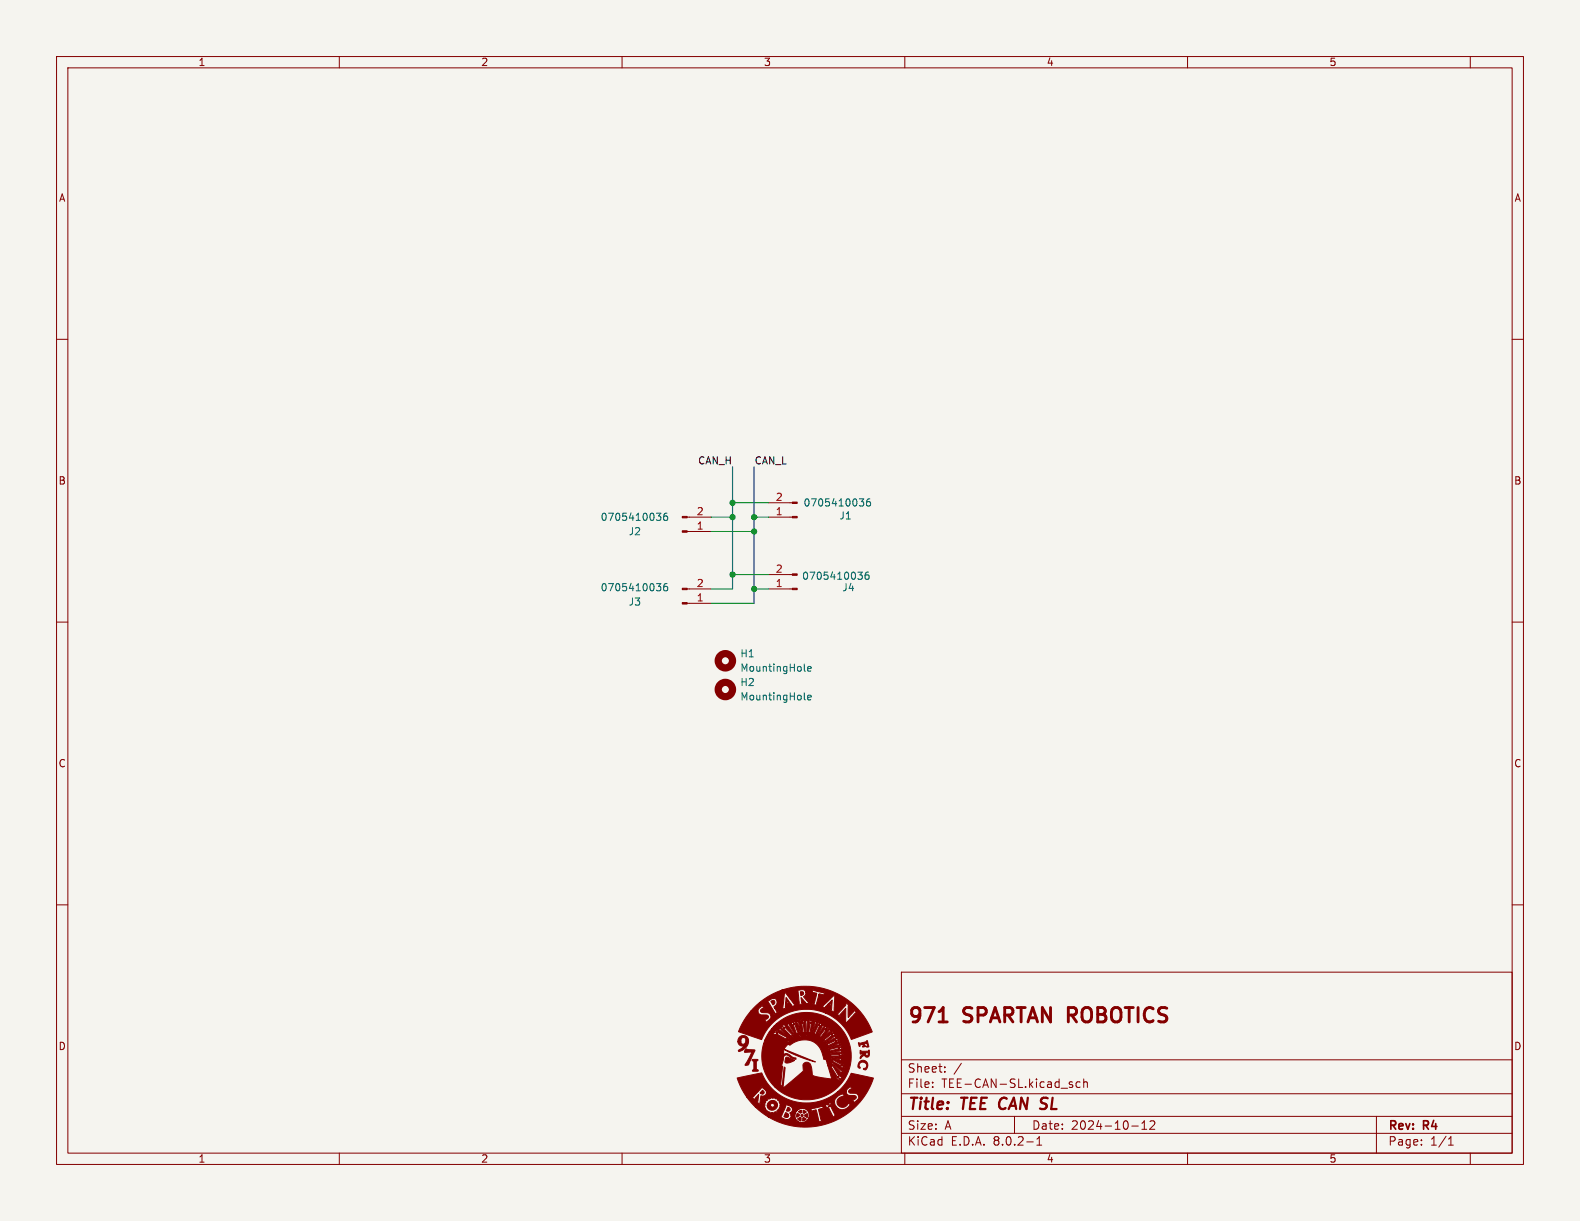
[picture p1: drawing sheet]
<svg xmlns="http://www.w3.org/2000/svg" width="279mm" height="216mm" viewBox="0 0 279 216" stroke-linecap="round" stroke-linejoin="round" font-family="sans-serif">
<path d="M0 0h279.4v215.9h-279.4z" fill="#f5f4ef" stroke="#f5f4ef" stroke-width=".18"/>
<g fill="none" stroke="#840000" stroke-width=".18">
<path d="M10 10h259.4v195.9h-259.4zM12 12h255.4v191.9h-255.4zM60 10v2M110 10v2M160 10v2M210 10v2M260 10v2M10 60h2M267.4 60h2M121.5 91.4h4.2M121.5 94h4.2M135.9 91.4h4.2"/>
<path d="M135.9 88.9h4.2M10 110h2M121.5 104.1h4.2M121.5 106.7h4.2M135.9 104.1h4.2M135.9 101.6h4.2M267.4 110h2M10 160h2M267.4 160h2M159.4 171.9h108v32h-108zM159.4 197.4h108M159.4 193.4h108"/>
<path d="M159.4 187.4h108M164.9 192.1v.2M164.9 191.4v.1M167.1 189.4v.2M167.1 188.7v.1M170 188l-1.3 1.9M179.4 197.4v3M189.3 191.8l.3 .1 .1 .2-.2 .2h-.3M189.3 191.3l.3 .1M191 191.4l-.4-.1-.3 .3v.4l.1 .2h.6M191.6 191.4l.3-.1 .3 .1 .1 .9M191.6 190.8v1.5"/>
<path d="M200.1 199.1h1.2M201.9 199.7h.9M201.9 198.6l.5-.4v1.5M203.4 198.3l.5-.1 .2 .1 .1 .3-.9 1.1h.9M243.4 197.4v6.5M60 203.9v2M110 203.9v2M159.4 200.4h108M160 203.9v2M181.6 201.9h1.1M183.4 202.5h.8M183.4 201.4l.4-.4v1.5"/>
<path d="M210 203.9v2M251.4 202.3v.2M251.4 201.6v.1M256.1 202.5h.9M256.1 201.4l.5-.4v1.5M260 203.9v2"/>
</g>
<path d="M166.1 180.7h1.4" fill="none" stroke="#840000" stroke-width=".51"/>
<g fill="#840000" stroke="#840000" stroke-width=".18">
<path d="M130.4 190.6l4.3-.9a8.5 8.5 0 0 0 10 5.1h2.9l.1 .6 .5 .6-.1 .1h.3a1.43 1.43 0 0 0 1.9-.8l-.2-.3-.4 .5a.99 .99 0 0 1-1.6-.3 .99 .99 0 0 1 1-1.4l.1 .2 .2-.1-.2-.2a.32 .32 0 0 0-.2-.3 .32 .32 0 0 0-.4 .2l-.8 .6-.2 .6h-2.9a8.4 8.4 0 0 0 3.4-1.8l1.5 .1a.66 .66 0 0 0 .6 .6h.6a.42 .42 0 0 1 .6 .2 .42 .42 0 0 1-.4 .6l-.1-.1a.22 .22 0 0 0-.1 .2 .22 .22 0 0 0 .2 .2 .17 .17 0 0 0 .2 .2 .17 .17 0 0 0 .1-.2v-.1a.76 .76 0 0 0 .4-1.1l-.4-.3h-1a.35 .35 0 0 1-.2-.5 .35 .35 0 0 1 .5-.1l.1-.2-.4-.4-.5 .5-.2 .4h-1.5l.2-.1a13.7 13.7 0 0 0 2.3-3.1l3.8 .8a3.3 3.3 0 0 1-.7 1.8 12.7 12.7 0 0 1-17.9 5.1h2.1l.4 .2a1.45 1.45 0 0 0 1.2 .2l.4-.4v-.3h.6l.1 .1-.1 .1 .1 .1-.1 .1 .2 .1-.1 .1h.1l-.1 .1 .2 .1-.1 .1h.2v.1h.1l.1 .2 .1-.1 .2 .2 .1-.1 .1 .2 .1-.1 .3 .1 .1-.1h.1v-.1l.2 .1v-.2l.1 .1v-.2l.2 .1v-.2h.2l-.1-.1h.2l-.1-.2h.2l-.1-.1 .1-.1v-.3l.1-.1-.1-.1 .1-.1-.2-.2 .1-.1-.1-.1v-.1h-.2l.1-.2h-.2l.1-.1h-.2v-.1h-.1l-.1-.1-.1 .1-.1-.2h1.2l.2 .7 .1-.2 .6-.2 .4 1.6a.22 .22 0 0 1 .1 .3 .22 .22 0 0 1-.2 .1l.2 .2 .6-.2 .1-.2a.4 .4 0 0 1-.5-.5l-.1-.7a.41 .41 0 0 1-.1-.6 .41 .41 0 0 1 .6-.1v.1a.34 .34 0 0 0 .2-.3 .34 .34 0 0 0-.1-.3h.5l.1 .1a.86 .86 0 0 1 .8 .9l.2 .5a.28 .28 0 0 0 .2 .4 .28 .28 0 0 0 .4-.2l-.3-.6a1.42 1.42 0 0 1-.3-1.5l-.1-.1a.21 .21 0 0 0-.3-.2 .21 .21 0 0 0-.1 .3l-.3 .2v-.4l-.3 .6h-.5l-.1-.1-.1 .1-1.6 .4h-2.3v.1l-.1-.1-.1 .2-.1-.1v.2h-.2l.1 .1-.3 .1 .1 .1-.1-.1v.2l-.1 .1 .1 .1h-.2l.1 .2-.1 .1h-.6l-.2-.4a.68 .68 0 0 0 .4-.8 .68 .68 0 0 0-.7-.5l-.5-.2 .1 .3-.2 .5-.6 1.3-.2-.1-.1 .2h-2.1l-2.2-1.8 1.7 .1 .1 .3-.2 .2 .3-.1 .1 .2v.3l.2-.1 .4 .1v.2l.4-.2 .2 .2 .1-.2 .2-.1 .3 .1a.36 .36 0 0 1 .4-.5v-.2l.3-.3a.28 .28 0 0 1-.2-.2 .28 .28 0 0 1 .2-.3 .28 .28 0 0 1-.3-.2 .28 .28 0 0 1 .2-.3 .31 .31 0 0 1-.4-.1 .31 .31 0 0 1-.1-.4 .28 .28 0 0 1-.4 .1 .28 .28 0 0 1-.1-.3 .34 .34 0 0 1-.4 .2 .34 .34 0 0 1-.3-.2 .3 .3 0 0 1-.2 .3 .3 .3 0 0 1-.3-.1v.2l-.2 .2h-.3a.31 .31 0 0 1 .1 .4 .31 .31 0 0 1-.4 .1 .3 .3 0 0 1 .3 .3 .3 .3 0 0 1-.3 .3h-1.4l-1.6-1.8h.9l.6 .6a.94 .94 0 0 1 .6-.9l.1-.1-.2 1.2a.59 .59 0 0 0 .5 .6 .84 .84 0 0 1 0-1v-.3a.32 .32 0 0 1 .5-.2h.1a.69 .69 0 0 0 .5-.7 .69 .69 0 0 0-.6-.6l-.4-.3v.2l-1.4 1.6-.2-.1h-1l-1.1-1.8z"/>
<path d="M136.9 181.4l.4-.3h1.8l1.3 1.8 .2-.1 3.6 .1 .7-1.4a.45 .45 0 0 0 .4-.3 .45 .45 0 0 0-.1-.5l-.1 .3h-.2v-.3l-.3 .3v.5l-.6 1.3h-3.4l-1-1.5-.1-.5h.4l.1 .3a3.2 3.2 0 0 1 .9 1.7l.2-.1 2.6 .1 .8-2.2-.1-.1-.1 .2-.1-.2-.1 .1v.3l-.6 1.8h-2.4l-.5-1.3 .1-.6-.3-.3h.4l.2 .4 .5 1.8 .2-.1-.4-1.9h.3l.2 .4 .2 1.5 1.2 .1 .1-.5a2.35 2.35 0 0 1 .4-1.5l-.1-.4-.1 .3-.2-.1 .1-.3a.62 .62 0 0 0-.2 .9l-.2 1.5h-.8l-.2-1.6 .2-.5h.2l.1 .3v1.6a.13 .13 0 0 0 0 .2 .13 .13 0 0 0 .2-.1v-1.7l.2-.4-.1-.1a.17 .17 0 0 1-.2 .2 .17 .17 0 0 1-.1-.3l-.1 .3h-.2l-.3-.4 .1 .3-.2 .1-.2-.2v.4h-.3v-.3l-.2-.1v.3l-.2-.2-.5 .1-.1 .3h-.1l-.1-.3-.2 .3h-.5a.18 .18 0 0 1 0 .3 .18 .18 0 0 1-.2 0 .18 .18 0 0 1-.1-.2v.2h-1.8a7.8 7.8 0 0 1 10.2-.5 7.8 7.8 0 0 1 1.9 10.1 8 8 0 0 1-12.4 1.4l1 .1 .3-.3 .4-3.2 .1 .1-.3 3.6 3.3-2.8 .3-.4a1.04 1.04 0 0 1 .2-1.3 .9 .9 0 0 1 1.2 1l.1 .6a.61 .61 0 0 0 .7 .9l2.8 .4-.7-2.3h.5l.4 .7a2.12 2.12 0 0 1 .7 1.6l.4 .3v-.4h.2l.1 .3a.55 .55 0 0 0 .1-.6 .55 .55 0 0 0-.6-.3l-1-1.7-.8 .1-.1-.5h.6l.4 .2 1.2 1.2 .2 .4h.3a.17 .17 0 0 1-.2-.1 .17 .17 0 0 1 .1-.2 .17 .17 0 0 1 .2 .1l-1.6-1.4-.2-.4h-.3a.16 .16 0 0 1 .2 .2 .16 .16 0 0 1-.3 0h-.6l-.2-.5h.9l.6 .4a2.37 2.37 0 0 1 1.3 .9l.4-.1-.2-.1v-.2h.3l-.3-.3h-.5l-1.5-.8-.1 .2h-.9v-.2h-.4l-.1-.2a3.4 3.4 0 0 0-3.1-3.2 4.1 4.1 0 0 0-2.8 .9l-.4-.2-.7 .9 5.6 2.3-3.2-1.1-2.4-1.2v1a1.03 1.03 0 0 1 1.5 .4l.7 .2v.2l-.6-.1-1.1-.7-.5 .2-.1 .7-.3 1.1 .2 .1-.4 3.5h-1a7.6 7.6 0 0 1-2-7.6l4.6 .1a6 6 0 0 1 3-1 3.7 3.7 0 0 1 3.3 3.5l-.1-.6h.4l.1 .4 .1-.1a.3 .3 0 0 0 0-.3 .3 .3 0 0 0-.3-.1 .45 .45 0 0 1-.5-.6l.4-.1 .1 .3h.1a.36 .36 0 0 0-.1-.4 .36 .36 0 0 0-.5 .1l-.2-.3a.24 .24 0 0 1-.1-.4 .24 .24 0 0 1 .4 .1l.1 .1h.1l-.2-.5-.6 .2-.1-.1a.32 .32 0 0 1-.3-.3 .32 .32 0 0 1 .3-.3l.2 .2h.2l-.4-.4-.4 .4-.3-.3a.24 .24 0 0 1-.3-.2 .24 .24 0 0 1 .2-.3l.4 .2v-.1l-.6-.3a.35 .35 0 0 1-.1 .5 .35 .35 0 0 1-.5-.1 .3 .3 0 0 1-.3-.2 .3 .3 0 0 1 0-.3l.5 .1v-.1l-.7-.2v.5h-.9a.18 .18 0 0 1-.1-.3 .18 .18 0 0 1 .3-.1h.2l-.3-.1a.28 .28 0 0 0-.4 .1 .28 .28 0 0 0 .1 .4l-1 .2-.1-.3 .5-.2h-.3a.25 .25 0 0 0-.3 .2 .25 .25 0 0 0 .1 .3l-.5 .3a.28 .28 0 0 1-.2 .1 .28 .28 0 0 1-.3-.2l.4-.4-.5 .3 .2 .4-.3 .2h-4.5l.3-.6h3.8a.37 .37 0 0 0 .5 .4l-.3-.4 .5-.3a.23 .23 0 0 1 .4-.1 .23 .23 0 0 1 0 .3l-.2 .2 .5-.2-.2-.4 .7-.2a.23 .23 0 0 1 .3-.1 .23 .23 0 0 1 0 .4l-.4 .1 .4-.1a.3 .3 0 0 0 .3-.1 .3 .3 0 0 0-.1-.4h1.1v.4h-.5h.7v-.5l1 .3a.3 .3 0 0 1-.1 .3 .3 .3 0 0 1-.4 0h-.1l.6 .2 .2-.5 .7 .3a.24 .24 0 0 1 .1 .3 .24 .24 0 0 1-.2 .2l-.4-.1a.4 .4 0 0 0 .4 .2 .4 .4 0 0 0 .3-.3l.7 .6-.4 .2-.3-.1a.37 .37 0 0 0 .3 .3 .37 .37 0 0 0 .4-.2h.1l.4 .7-.4 .1-.2-.3h-.1l.1 .2a.41 .41 0 0 0 .7 0l.1 .6a.22 .22 0 0 1 0 .3 .22 .22 0 0 1-.3-.1l-.1-.3-.1 .1a.35 .35 0 0 0 .1 .4 .35 .35 0 0 0 .5-.1h.1l.1 .8h-.5v-.4v.5l.8-.1v.1l1.9 .5 .3-.1a.17 .17 0 0 1-.3-.1 .17 .17 0 0 1 .2-.2l-2.3-.2-.1-.5h.3v.2h1.3a.63 .63 0 0 0 .8 .1l-.2-.2 .1-.1h.2a.45 .45 0 0 0-.4-.2 .45 .45 0 0 0-.4 .2h-1.7l-.1-.4h.3a.43 .43 0 0 0 .7 .1l1.4-.1 .1-.1-.2-.1v-.1h.3a.74 .74 0 0 0-.9 .1l-1.7 .2-.1-.5h.3v.2l1.6-.3a.43 .43 0 0 0 .4 .1 .43 .43 0 0 0 .3-.4 .18 .18 0 0 1-.2 .1 .18 .18 0 0 1-.2-.1l.3-.2-.5-.1-.4 .3-1.3 .4h-.3l-.2-.4h.3l.1 .2 1.5-.6a.46 .46 0 0 0 .6-.3 .16 .16 0 0 1-.2 .2 .16 .16 0 0 1-.1-.2 .16 .16 0 0 1 .1-.2l-2 .9h-.3l-.3-.5h.3l.2 .2 1.2-.6h.6l.3-.3h-.4v-.1l.3-.2a.67 .67 0 0 0-.9 .4l-1.3 .6h-.3l-.2-.4h.3l.1 .2 1.4-.9 .4-.1 .1-.1-.3-.1 .1-.2h-.2l-.2 .3-1.4 .9h-.3l-.4-.4h.4l.1 .2 1.3-1a.45 .45 0 0 0 .4-.1 .45 .45 0 0 0 .1-.5l-.2 .3-.1-.1 .1-.3-.4 .2-.2 .4-1.1 .9h-.4l-.4-.3h.4a.23 .23 0 0 0 .3 0 .23 .23 0 0 0 .1-.2l1.3-1.1v-.3l-.2 .2v-.3l-.1 .1-.2 .4-1.2 1.2h-.4l-.5-.3h.5l.2 .1 .2-.3a2.11 2.11 0 0 1 1.1-1v-.4a.16 .16 0 0 1-.2 .1 .16 .16 0 0 1-.1-.2 .16 .16 0 0 1 .3-.1 .5 .5 0 0 0-.6 .6l-.9 1.2h-.5l-.7-.3 1 .1 .8-1.4 .3-.2v-.2a.16 .16 0 0 1-.3 0 .16 .16 0 0 1 .2-.2 .51 .51 0 0 0-.4 .6l-.8 1.3h-.8a5.8 5.8 0 0 0-4.6 .9h-3.8l.7-1.4h.7l.1 .3 .2 .1a1.47 1.47 0 0 1 1.3 .5l.6 .3 .4-.2-.4-.2a2.26 2.26 0 0 1-1.4-1l-.6-.1 .1 .1a.15 .15 0 0 1 0 .3 .14 .14 0 0 1-.2-.1l-.1-.1-.7 .1 .4-.6h1.1l1.9 1.5 .2-.1-1.7-1.6h-.3l.2 .2v.1l-1.4-.1 .4-.4h1.3l.2 .4 .5 .2 1.1 1.1 .3-.2-1.2-1.2a.59 .59 0 0 0-.8-.6 .22 .22 0 0 1 .3 .1 .22 .22 0 0 1-.1 .3l-.3-.2z"/>
<path d="M133 187.3h.1a.79 .79 0 0 1 .9 .2 .61 .61 0 0 0-.3 .8v.2a.51 .51 0 0 0 .4 .8l-.1 .1h-.7a.19 .19 0 0 1-.2-.1 .19 .19 0 0 1 .2-.2v-.9a.45 .45 0 0 0-.3-.7z"/>
<path d="M152.1 187.7a.87 .87 0 0 1 1.3 .2 .87 .87 0 0 1-.5 1.3l-.2-.2a.62 .62 0 0 0 .6-.8 .62 .62 0 0 0-.9-.4 .61 .61 0 0 0-.3 1.1 .42 .42 0 0 1-.4-.3 .42 .42 0 0 1 .1-.5z"/>
<path d="M131.9 185.5l1.2 .1a.25 .25 0 0 1 .4 .1 .25 .25 0 0 1-.1 .3l-.8 1.7a.65 .65 0 0 1-.8 .7l1.2-2.4-1 .1a.25 .25 0 0 1-.4-.1 .25 .25 0 0 1 .2-.4z"/>
<path d="M152.1 185.8l.2 .1h.8l.6-.2a1.11 1.11 0 0 1-.3 1.2h-.3a.35 .35 0 0 0-.3-.3 .35 .35 0 0 0-.3 .2l-.3 .4a.74 .74 0 0 1 .6-1h-.4l-.2 .2-.1-.2h.9a.32 .32 0 0 0 .2 .4 .32 .32 0 0 0 .3-.4h-1.4z"/>
<path d="M130.7 183.4a1 1 0 0 1 1.4 0 1 1 0 0 1 .1 1.3 1.63 1.63 0 0 1-1.6 1.2v-.2l1-.7a.91 .91 0 0 1-1.1-.7v-.1h.5a.46 .46 0 0 0 .6 .4 .46 .46 0 0 0 .3-.6 .45 .45 0 0 0-.5-.5 .45 .45 0 0 0-.4 .6v.1h-.5z"/>
<path d="M151.8 184.4h.5a1.29 1.29 0 0 0 1.1-.4l.2 .8a.22 .22 0 0 1 0 .3 .22 .22 0 0 1-.3 .1v-.3a.3 .3 0 0 0 0-.4 .3 .3 0 0 0-.4 .1v.3l.2 .1-.5 .1h-.1a.21 .21 0 0 0 .1-.4 .2 .2 0 0 0-.3 0l-.2 .1v.2h-.1z"/>
<path d="M133.4 178.1l.9-.8h1.2a.81 .81 0 0 1 .8 .7l.4 .6a.52 .52 0 0 1 .1 .7l.9-.4-.1-.1-.2 .1-.4-.6h1.3v.1l.8-.2-.2-.1v-.8h.2a.14 .14 0 0 0 .2 .1 .14 .14 0 0 0 0-.2 .14 .14 0 0 0-.2 0l-.2 .1 .1-.9 .7 .9a.43 .43 0 0 1 .2 .7h5.4l.8 .2a.52 .52 0 0 1 .3-.7l.3 .1a.14 .14 0 0 0 .1 .1 .14 .14 0 0 0 .1-.1l-.1-.2-.4 .1 .8-.7-.1 1.7-.3 .1 .8 .4 .1-.1a.91 .91 0 0 1-.2-1l.1-1.7a.38 .38 0 0 0-.6 .3l-1.7 1.5h-5.4l.6-.2h4h-4l.2-.1v-.1h-.3l-1.3-1.8a.22 .22 0 0 0-.3-.3 .22 .22 0 0 0-.1 .4l-.3 2.3-1.4 .1a.22 .22 0 0 1-.1-.3 .22 .22 0 0 1 .2-.2l.3-.3v-.4a.65 .65 0 0 0-.5-.6 .65 .65 0 0 0-.7 .3l-.7 .5h-1.2l.4-.3a12.7 12.7 0 0 1 3.5-1.9h2.7l.1 .2a.46 .46 0 0 1 .2 .6l.1 1.2a.28 .28 0 0 1-.2 .4v.1l.9-.1-.1-.1h-.1l-.2-1 1 1.1 .6-.1-.3-.2-.6-.7a.27 .27 0 0 1-.2-.2 .27 .27 0 0 1 .3-.3l.1-.5 1.6 .1a.24 .24 0 0 1 .3 0 .24 .24 0 0 1 0 .3l-.3 1.2a.24 .24 0 0 1-.1 .3 .24 .24 0 0 1-.3 0 .79 .79 0 0 0 .9 .2 .31 .31 0 0 1-.2-.2 .31 .31 0 0 1 .1-.4l.3-1.1h.1h-.1v-.2l.7 .2-.1 .1 .2 .1 .2-.7-.2 .1-.8-.1-1-.4-.2 .5h-1.1a.7 .7 0 0 0-1.1-.4h-3.2l.4-.1a12.7 12.7 0 0 1 15.6 7.5l-3.7 1.3a8.4 8.4 0 0 0-4.5-4.6h1.9l.7 .5-.1-.2 1.1-1.2-.1 2.5h.2l1.2-1.3a.52 .52 0 0 1 .7-.3l-.6-.7a.17 .17 0 0 0-.2 .2 .17 .17 0 0 0 .2 .1l-1 1.1 .1-2.2-.6-.4h-.1l.2 .2-.1 .4-1.3 1.3-.2-.1-.1 .1a6 6 0 0 1-3.1-.4l-2.1-.3a8.7 8.7 0 0 0-8.1 5.3l-4-1.4a12.2 12.2 0 0 1 2.2-3.6h1.2l.4 .6 .8 .1a.42 .42 0 0 1 .7 .3 .42 .42 0 0 1-.7 .4l.3 .4a.18 .18 0 0 0 .2 .1 .18 .18 0 0 0 .1-.2 .86 .86 0 0 0 .5-1l-.1-.2a1.8 1.8 0 0 0-1.5-.3 .4 .4 0 0 1-.1-.5 .4 .4 0 0 1 .5-.2l-.2-.3a.17 .17 0 0 0-.2-.2 .17 .17 0 0 0-.1 .2l-.5 .4-.1 .4h-1.2z"/>
<path d="M141 197.8l.5-.3 .2 .1v.5a.37 .37 0 0 1-.6-.2z"/>
<path d="M142 197.7l.1-.1 .5 .3a.48 .48 0 0 1-.7 .2z"/>
<path d="M142.3 197.1l.5-.2-.1 .7-.4-.3z"/>
<path d="M141 196.8a.34 .34 0 0 1 .4 .4 .34 .34 0 0 1-.5 .3z"/>
<path d="M142 196.3l.6 .3-.2 .1a.25 .25 0 0 1-.3 .1 .25 .25 0 0 1-.1-.3z"/>
<path d="M141.2 196.6l.5-.3v.5h-.1z"/>
<path d="M138.9 196.7l.5 .3a.4 .4 0 0 1-.1 .6 .4 .4 0 0 1-.6-.1l-.1-.1z"/>
<path d="M139.3 195.8a.37 .37 0 0 1 .4 .5 .37 .37 0 0 1-.6 .1z"/>
<path d="M146.6 195.5l.3-.1v.2l-.3 .1 .2-.1v-.2l-.2 .3z"/>
<path d="M135.9 194.9a.9 .9 0 0 1 1.3-.1 .9 .9 0 0 1 .1 1.2 .9 .9 0 0 1-1.2 .2l-.3-.3-.1-.4h.5l.4 .3 .3-.1v-.4a.37 .37 0 0 0-.4-.2 .37 .37 0 0 0-.3 .4h-.5z"/>
<path d="M134.8 192.8l.3 .3v.2a.41 .41 0 0 1-.7 0z"/>
<path d="M139 187h.3l1.2 .5a2.24 2.24 0 0 1-1.5 .4h-.1a.74 .74 0 0 1 0-.9z"/>
<path d="M148.1 190.4h.1v.2v-.2l.1 .2v-.2h-.2a.15 .15 0 0 1 .2 0 .15 .15 0 0 1-.1 .2 .15 .15 0 0 1-.1-.2l.1 .2z"/>
<path d="M148.7 188.2h.2v.2h-.2l.2-.1z"/>
<path d="M148.4 186.6h.2v.1h-.2h.2l-.2-.1 .2 .1z"/>
<path d="M148.3 185.2l.1-.1 .1 .2-.2 .1 .2-.2-.2 .1 .1-.1-.2 .1 .2-.2-.2 .2z"/>
<path d="M147.8 184h.2v.2h-.2l.2-.1h-.2h.2z"/>
<path d="M147 182.8h.2l-.1 .2h-.1l.2-.2-.2 .1 .1-.1-.1 .1z"/>
<path d="M137.3 182.5l.2 .2-.2-.2a.16 .16 0 0 1 .3 .1 .15 .15 0 0 1-.2 .2 .15 .15 0 0 1-.1-.2l.2 .1z"/>
<path d="M145.9 182l.2-.1 .1 .2h-.2l.1-.1-.2 .1 .2-.1-.2 .1 .2-.2z"/>
<path d="M138.5 181.6a.14 .14 0 0 1 .2 .1 .14 .14 0 0 1 0 .2 .14 .14 0 0 1-.2-.1l.2 .1-.2-.1h.2l-.2-.1 .2 .1z"/>
<path d="M144.7 181.1h.2v.2h-.2l.2-.1-.1-.1-.1 .2z"/>
<path d="M140.4 181h.1v.2h-.1l.1-.1-.1-.1-.1 .2z"/>
<path d="M143.4 180.8h.1v.2h-.1l.1-.2-.1 .2 .1-.2-.2 .1z"/>
<path d="M141.7 180.7l.2 .2-.2-.2 .2 .2-.1-.2h.1l.1 .2h-.2z"/>
<path d="M136.3 177.1a.37 .37 0 0 1 .7 0 .37 .37 0 0 1-.4 .5z"/>
<path d="M141.5 175.4a.36 .36 0 0 1 .6 .1 .36 .36 0 0 1-.3 .5h-.2z"/>
<path d="M120.6 91.3h.9v.3h-.9z"/>
<path d="M120.6 93.9h.9v.2h-.9z"/>
<path d="M120.6 104h.9v.3h-.9z"/>
<path d="M120.6 106.6h.9v.2h-.9z"/>
<path d="M140.1 88.8h.9v.2h-.9z"/>
<path d="M140.1 91.3h.9v.3h-.9z"/>
<path d="M140.1 101.5h.9v.2h-.9z"/>
<path d="M140.1 104h.9v.3h-.9z"/>
<circle cx="141.8" cy="197.2" r=".2"/>
<circle cx="147.1" cy="188.5" r=".1"/>
<circle cx="147.1" cy="187.5" r=".08"/>
</g>
<path d="M116.1 90.7h.8l-.5 .5 .4 .2 .1 .4-.3 .2h-.3M118 90.7l-.4 .1a.86 .86 0 0 0 0 1.2l.4-.1 .1-.4-.3-.3-.3 .1-.2 .2M152 88.2h.7l-.4 .5 .4 .1v.4l-.2 .3h-.4M153.8 88.2l-.3 .1a.85 .85 0 0 0 0 1.2l.4-.1 .1-.5-.3-.2-.4 .1-.1 .1M116.1 103.2h.8l-.5 .5 .4 .1 .1 .4-.3 .3h-.3M118 103.2l-.4 .1a.86 .86 0 0 0 0 1.2l.4-.2 .1-.4-.3-.2h-.3l-.2 .2M142.2 118.5l.2 .2M142.8 118.3l.6-.2v-.2l-.4-.1-.2 .2 .1 .6h.5M151.7 101.2h.8l-.4 .4 .3 .2 .1 .4-.3 .2h-.3M153.6 101.2h-.4a.85 .85 0 0 0 0 1.2l.4-.1 .1-.4-.2-.3-.4 .1-.1 .2M142.2 123.6l.2 .2M142.8 123.3l.6-.1v-.2l-.4-.1-.2 .2 .1 .6h.5" fill="none" stroke="#006464" stroke-width=".18"/>
<g fill="none" stroke="#840000" stroke-width="1.3">
<circle cx="128.3" cy="116.8" r="1.27"/>
<circle cx="128.3" cy="121.9" r="1.27"/>
</g>
<path d="M125.7 91.4h3.8M125.7 94h7.6M129.5 88.9h6.4M133.3 91.4h2.6M125.7 104.1h3.8M125.7 106.7h7.6M129.5 101.6h6.4M133.3 104.1h2.6" fill="none" stroke="#009600" stroke-width=".18"/>
<path d="M129.5 82.6v21.5M133.3 82.6v24.1" fill="none" stroke="#101e94" stroke-width=".2"/>
<g fill="#009600" stroke="#009600" stroke-width=".18">
<circle cx="133.3" cy="94" r=".46"/>
<circle cx="129.5" cy="91.4" r=".46"/>
<circle cx="129.5" cy="88.9" r=".46"/>
<circle cx="133.3" cy="91.4" r=".46"/>
<circle cx="129.5" cy="101.6" r=".46"/>
<circle cx="133.3" cy="104.1" r=".46"/>
</g>
<g font-size="3.5" fill="#840000">
<text x="160.4" y="181.6">971</text>
<text x="170.6" y="181.6">SPARTAN ROBOTICS</text>
</g>
<g font-size="2.8" fill="#840000">
<text x="160.4" y="196.8">Title:</text>
<text x="170.1" y="196.8">TEE CAN SL</text>
</g>
<g font-size="2.1" fill="#840000">
<text x="160.4" y="189.9">Sheet:</text>
<text x="160.4" y="192.6">File:</text>
<text x="166.5" y="192.6">TEE-CAN-SL.kicad_sch</text>
<text x="160.4" y="202.8">KiCad</text>
<text x="160.4" y="200">Size:</text>
<text x="167.1" y="200">A</text>
<text x="168.1" y="202.8">E.D.A.</text>
<text x="175.7" y="202.8">8.0.2-1</text>
<text x="182.4" y="200">Date:</text>
<text x="189.4" y="200">2024-10-12</text>
<text x="245.4" y="200.2">Rev:</text>
<text x="245.4" y="202.8">Page:</text>
<text x="251.8" y="200.2">R4</text>
<text x="252.9" y="202.8">1/1</text>
</g>
<g font-size="1.8" fill="#840000">
<text x="35" y="11.9">1</text>
<text x="85" y="11.9">2</text>
<text x="135" y="11.9">3</text>
<text x="185" y="11.9">4</text>
<text x="235" y="11.9">5</text>
<text x="10.3" y="35.9">A</text>
<text x="267.7" y="35.9">A</text>
<text x="10.3" y="85.9">B</text>
<text x="267.7" y="85.9">B</text>
<text x="10.3" y="135.9">C</text>
<text x="267.7" y="135.9">C</text>
<text x="10.3" y="185.9">D</text>
<text x="267.7" y="185.9">D</text>
<text x="35" y="205.8">1</text>
<text x="85" y="205.8">2</text>
<text x="135" y="205.8">3</text>
<text x="185" y="205.8">4</text>
<text x="235" y="205.8">5</text>
</g>
<g font-size="1.8" fill="#0f0f0f">
<text x="123.3" y="82.2">CAN_H</text>
<text x="133.3" y="82.2">CAN_L</text>
</g>
<g font-size="1.8" fill="#a90000">
<text x="137.1" y="88.6">2</text>
<text x="123.1" y="93.7">1</text>
<text x="123.1" y="91.2">2</text>
<text x="137.1" y="91.2">1</text>
<text x="137.1" y="101.3">2</text>
<text x="123.1" y="106.4">1</text>
<text x="123.1" y="103.9">2</text>
<text x="137.1" y="103.9">1</text>
</g>
<g font-size="1.8" fill="#006464">
<text x="142" y="89.8">0705410036</text>
<text x="106.1" y="92.3">0705410036</text>
<text x="111.1" y="94.8">J2</text>
<text x="148.3" y="92">J1</text>
<text x="106.1" y="104.7">0705410036</text>
<text x="111.1" y="107.3">J3</text>
<text x="141.7" y="102.7">0705410036</text>
<text x="148.9" y="104.7">J4</text>
<text x="130.8" y="116.4">H1</text>
<text x="130.8" y="119">MountingHole</text>
<text x="130.8" y="121.5">H2</text>
<text x="130.8" y="124.1">MountingHole</text>
</g>
</svg>
